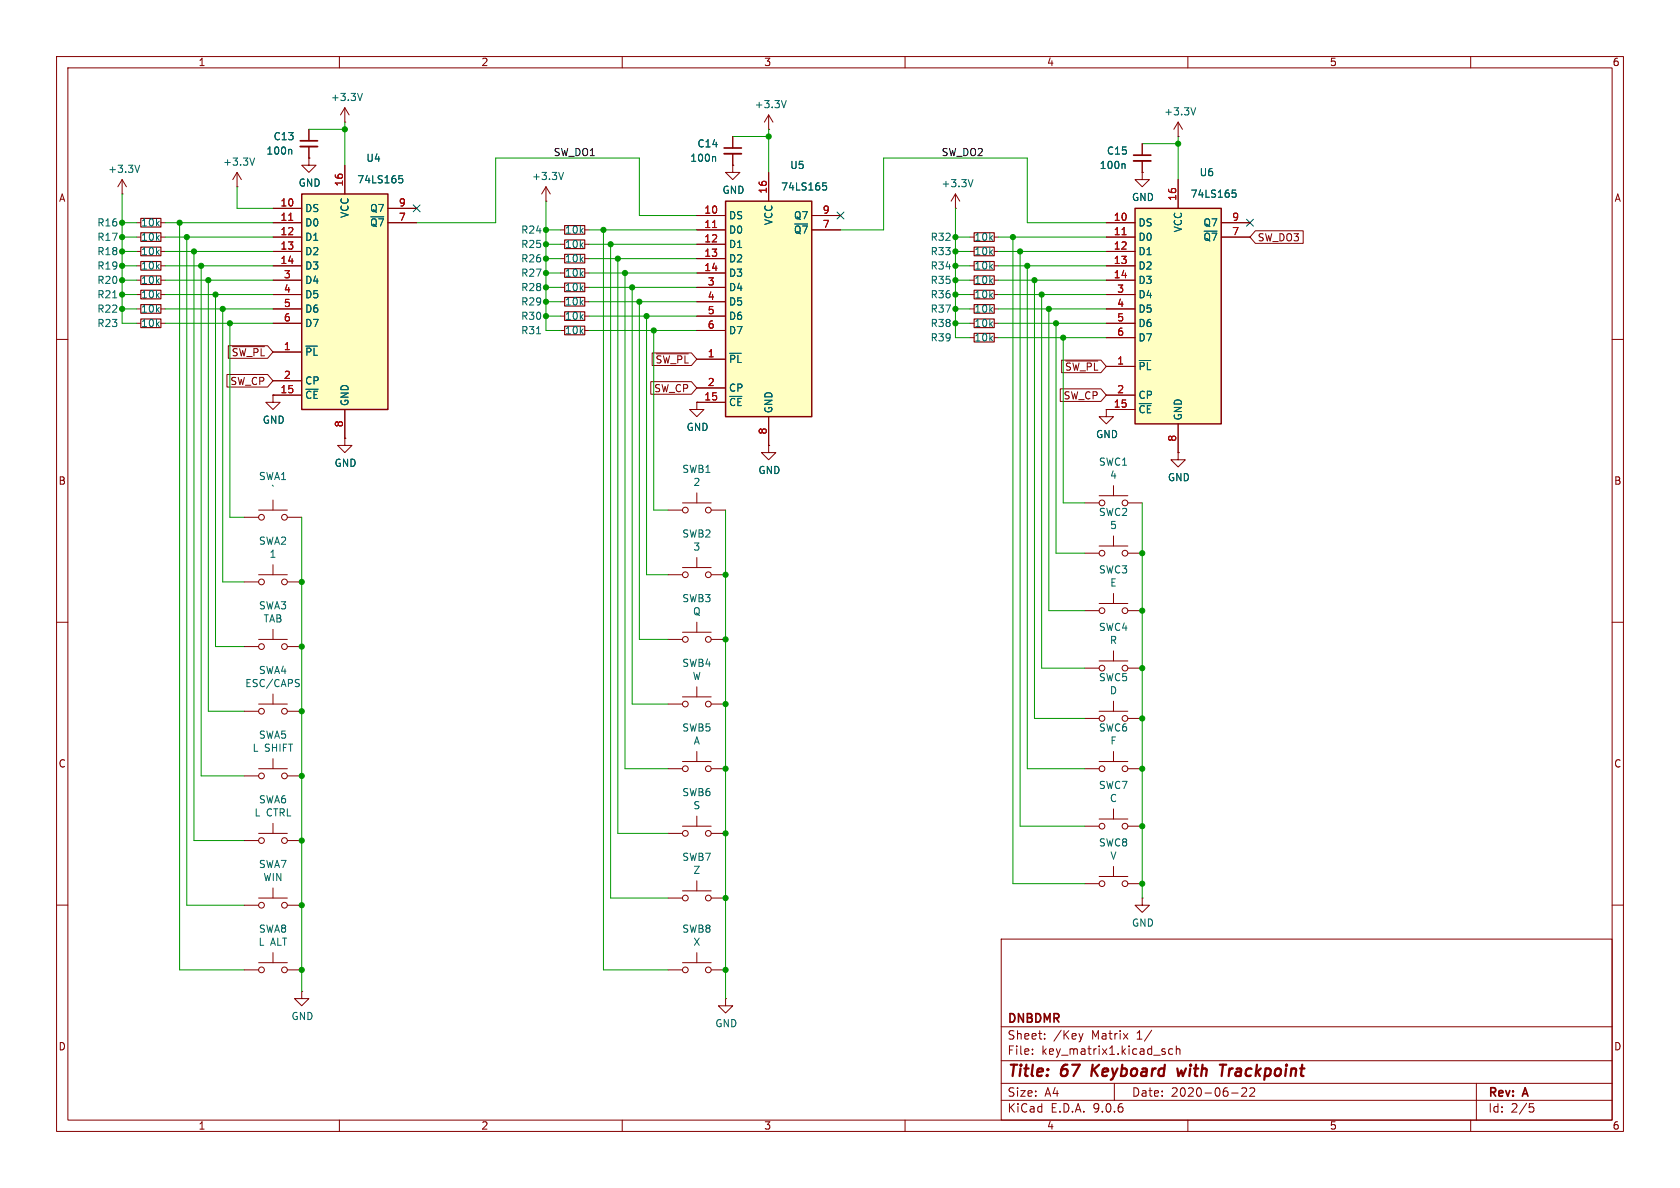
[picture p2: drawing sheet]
<svg xmlns="http://www.w3.org/2000/svg" width="297mm" height="210mm" viewBox="0 0 297 210" stroke-linecap="round" stroke-linejoin="round" font-family="sans-serif">
<g fill="none" stroke="#840000" stroke-width=".18">
<path d="M10 10h277v190h-277zM12 12h273v186h-273zM60 10v2M110 10v2M160 10v2M210 10v2M260 10v2M21.6 34.3h.1M21.6 31.8l-.8 1.2M21.6 31.8l.8 1.2M21.6 31.8v2.5M24.1 39.4h.8"/>
<path d="M28.4 39.4h.8M96.5 35.6h.1M96.5 33l-.7 1.3M96.5 33l.8 1.3M96.5 33v2.6M129.5 29.2v1.3h1.3l-1.3 1.3-1.2-1.3h1.2M129.5 29.2h.1M129.5 24.1v2.1M129.5 27.2v2M135.9 22.9h.1M135.9 20.3l-.8 1.3M135.9 20.3l.8 1.3"/>
<path d="M135.9 20.3v2.6M168.9 36.8h.1M168.9 34.3l-.8 1.3M168.9 34.3l.8 1.3M168.9 34.3v2.5M208.3 24.1h.1M208.3 21.6l-.8 1.3M208.3 21.6l.7 1.3M208.3 21.6v2.5M24.1 41.9h.8M24.1 57.2h.8M24.1 54.6h.8"/>
<path d="M24.1 52.1h.8M24.1 49.5h.8M24.1 44.5h.8M28.4 41.9h.8M28.4 57.2h.8M28.4 54.6h.8M28.4 52.1h.8M28.4 49.5h.8M28.4 44.5h.8M99.1 48.3h.7M99.1 53.3h.7M99.1 55.9h.7"/>
<path d="M99.1 50.8h.7M99.1 58.4h.7M103.4 48.3h.7M103.4 53.3h.7M103.4 55.9h.7M103.4 50.8h.7M103.4 58.4h.7M171.4 41.9h.8M171.4 57.2h.8M171.4 54.6h.8M171.4 52.1h.8M171.4 49.5h.8"/>
<path d="M171.4 44.5h.8M171.4 47h.8M171.4 59.7h.8M175.8 41.9h.7M175.8 57.2h.7M175.8 54.6h.7M175.8 52.1h.7M175.8 49.5h.7M175.8 44.5h.7M175.8 47h.7M175.8 59.7h.7M10 60h2"/>
<path d="M123.2 71.1v1.3h1.3l-1.3 1.3-1.3-1.3h1.3M123.2 71.1h.1M285 60h2M48.3 99.8v1.8M118.1 90.2h2.5M120.6 88.9h5.1M123.2 87.1v1.8M123.2 98.6v1.7M125.7 90.2h2.6M191.8 88.9h2.5M194.3 87.6h5.1M196.8 85.9v1.7"/>
<path d="M199.4 88.9h2.5M208.3 80v1.3h1.2l-1.2 1.3-1.3-1.3h1.3M208.3 80h.1M10 110h2M43.2 114.3h2.5M43.2 102.9h2.5M45.7 113h5.1M45.7 101.6h5.1M48.3 111.3v1.7M50.8 114.3h2.5M50.8 102.9h2.5M118.1 113h2.5"/>
<path d="M118.1 101.6h2.5M120.6 111.8h5.1M120.6 100.3h5.1M123.2 110v1.8M125.7 113h2.6M125.7 101.6h2.6M191.8 118.1h2.5M194.3 116.8h5.1M196.8 115.1v1.7M199.4 118.1h2.5M285 110h2M43.2 125.7h2.5"/>
<path d="M43.2 137.2h2.5M45.7 124.5h5.1M45.7 135.9h5.1M48.3 122.7v1.8M48.3 134.1v1.8M50.8 125.7h2.5M50.8 137.2h2.5M118.1 124.5h2.5M118.1 135.9h2.5M120.6 123.2h5.1M120.6 134.6h5.1M123.2 121.4v1.8"/>
<path d="M123.2 132.8v1.8M125.7 124.5h2.6M125.7 135.9h2.6M43.2 148.6h2.5M45.7 147.3h5.1M45.7 158.8h5.1M48.3 145.5v1.8M48.3 157v1.8M50.8 148.6h2.5M118.1 147.3h2.5M118.1 158.8h2.5M120.6 146.1h5.1"/>
<path d="M120.6 157.5h5.1M123.2 144.3v1.8M123.2 155.7v1.8M125.7 147.3h2.6M125.7 158.8h2.6M10 160h2M43.2 171.5h2.5M43.2 160h2.5M45.7 170.2h5.1M48.3 168.4v1.8M50.8 171.5h2.5M50.8 160h2.5"/>
<path d="M53.3 175.3v1.2h1.3l-1.3 1.3-1.2-1.3h1.2M53.3 175.3h.1M118.1 171.5h2.5M120.6 170.2h5.1M123.2 168.4v1.8M125.7 171.5h2.6M128.3 176.5v1.3h1.2l-1.2 1.3-1.3-1.3h1.3M128.3 176.5h.1M177 166h108v32h-108zM285 160h2M60 198v2M110 198v2"/>
<path d="M160 198v2M177 194.5h108M177 191.5h108M177 187.5h108M177 181.5h108M182.5 186.3v.1M182.5 185.5v.1M184.7 183.6v.1M184.7 182.8v.1M191.5 182.7l-.4 1M197 191.5v3M205.6 185.9l.4 .1v.2l-.2 .2h-.3"/>
<path d="M205.6 185.4l.4 .1M207.3 185.5l-.4-.1-.3 .3v.4l.1 .2h.6M208 185.5l.2-.1 .3 .1 .1 .9M208 184.9v1.5M210 198v2M217.7 193.2h1.2M220.3 192.4v.5l-.8 .9h.9M221.7 192.4v.5l-.8 .9h.9M260 198v2M261 191.5v6.5M270.4 195.1h.7M270.5 195.7h.4l.3 .3-.2 .5-.5 .1"/>
<circle cx="121.2" cy="90.2" r=".51"/>
<circle cx="125.2" cy="90.2" r=".51"/>
<circle cx="194.8" cy="88.9" r=".51"/>
<circle cx="198.9" cy="88.9" r=".51"/>
<circle cx="46.2" cy="114.3" r=".51"/>
<circle cx="46.2" cy="102.9" r=".51"/>
<circle cx="50.3" cy="114.3" r=".51"/>
<circle cx="50.3" cy="102.9" r=".51"/>
<circle cx="121.2" cy="113" r=".51"/>
<circle cx="121.2" cy="101.6" r=".51"/>
<circle cx="125.2" cy="101.6" r=".51"/>
<circle cx="125.2" cy="113" r=".51"/>
<circle cx="194.8" cy="118.1" r=".51"/>
<circle cx="198.9" cy="118.1" r=".51"/>
<circle cx="46.2" cy="125.7" r=".51"/>
<circle cx="46.2" cy="137.2" r=".51"/>
<circle cx="50.3" cy="125.7" r=".51"/>
<circle cx="50.3" cy="137.2" r=".51"/>
<circle cx="121.2" cy="124.5" r=".51"/>
<circle cx="121.2" cy="135.9" r=".51"/>
<circle cx="125.2" cy="124.5" r=".51"/>
<circle cx="125.2" cy="135.9" r=".51"/>
<circle cx="46.2" cy="148.6" r=".51"/>
<circle cx="50.3" cy="148.6" r=".51"/>
<circle cx="121.2" cy="158.8" r=".51"/>
<circle cx="121.2" cy="147.3" r=".51"/>
<circle cx="125.2" cy="147.3" r=".51"/>
<circle cx="125.2" cy="158.8" r=".51"/>
<circle cx="46.2" cy="160" r=".51"/>
<circle cx="46.2" cy="171.5" r=".51"/>
<circle cx="50.3" cy="160" r=".51"/>
<circle cx="50.3" cy="171.5" r=".51"/>
<circle cx="121.2" cy="171.5" r=".51"/>
<circle cx="125.2" cy="171.5" r=".51"/>
</g>
<path d="M193.2 188.2l-.3 2M194.3 188.2l-1.3 1.2M208.1 188.9l.2 1.3 .5-.9 .3 .9 .6-1.3M215.6 188.2h1.2M217.4 188.9l-.2 1.3M217.8 188.9l-.5 .4" fill="none" stroke="#840000" stroke-width=".4"/>
<g fill="none" stroke="#840000" stroke-width=".2">
<path d="M24.9 38.6h3.5v1.5h-3.5zM24.9 41.1h3.5v1.6h-3.5zM24.9 56.4h3.5v1.5h-3.5zM24.9 53.8h3.5v1.6h-3.5zM24.9 51.3h3.5v1.5h-3.5zM24.9 48.8h3.5v1.5h-3.5zM24.9 43.7h3.5v1.5h-3.5zM99.8 47.5h3.6v1.5h-3.6zM99.8 52.6h3.6v1.5h-3.6zM99.8 55.1h3.6v1.5h-3.6zM99.8 50h3.6v1.6h-3.6zM99.8 57.7h3.6v1.5h-3.6z"/>
<path d="M172.2 46.2h3.6v1.6h-3.6zM172.2 41.1h3.6v1.6h-3.6zM172.2 43.7h3.6v1.5h-3.6zM172.2 48.8h3.6v1.5h-3.6zM172.2 51.3h3.6v1.5h-3.6zM172.2 53.8h3.6v1.6h-3.6zM172.2 56.4h3.6v1.5h-3.6zM172.2 58.9h3.6v1.6h-3.6z"/>
</g>
<path d="M139 17.8l-.4 1.2M211.4 19l-.4 1.3M24.7 29.2l-.4 1.3M99.6 30.5l-.4 1.2M126.3 27.7l.2 .2v.6M172 31.7l-.4 1.3M19.9 52.6h.8M94.9 59h.7M52.7 120.8l.2 .2-.2 .4M52.7 120.1l.2 .1" fill="none" stroke="#006464" stroke-width=".18"/>
<path d="M128 26.2h3.1" fill="none" stroke="#840000" stroke-width=".3"/>
<path d="M128 27.2h3.1" fill="none" stroke="#840000" stroke-width=".33"/>
<path d="M128.3 35.6h15.2v38.1h-15.2z" fill="#ffffc2"/>
<path d="M128.3 35.6h15.2v38.1h-15.2z" fill="none" stroke="#840000" stroke-width=".25"/>
<g fill="none" stroke="#840000" stroke-width=".18">
<path d="M41.9 33h.1M41.9 30.5l-.8 1.3M41.9 30.5l.8 1.3M41.9 30.5v2.5M123.2 38.1h5.1M135.9 30.5v5.1M143.5 38.1h5.1M201.9 30.5v1.3h1.3l-1.3 1.2-1.2-1.2h1.2M201.9 30.5h.1M201.9 25.4v2M201.9 28.4v2.1M24.1 47h.8"/>
<path d="M28.4 47h.8M99.1 40.6h.7M103.4 40.6h.7M123.2 40.6h5.1M123.2 43.2h5.1M123.2 45.7h5.1M123.2 48.3h5.1M123.2 50.8h5.1M123.2 53.3h5.1M123.2 55.9h5.1M123.2 58.4h5.1M143.5 40.6h5.1"/>
<path d="M61 77.5v1.2h1.2l-1.2 1.3-1.3-1.3h1.3M61 77.5h.1M123.2 63.5h5.1M123.2 68.6h5.1M123.2 71.1h5.1M135.9 78.7v1.3h1.3l-1.3 1.3-1.3-1.3h1.3M135.9 78.7h.1M135.9 73.7v5M191.8 135.9h2.5M194.3 134.6h5.1M196.8 132.8v1.8M199.4 135.9h2.5"/>
<path d="M191.8 146.1h2.5M191.8 156.2h2.5M194.3 144.8h5.1M194.3 154.9h5.1M196.8 143v1.8M196.8 153.2v1.7M199.4 146.1h2.5M199.4 156.2h2.5M201.9 158.8v1.2h1.3l-1.3 1.3-1.2-1.3h1.2M201.9 158.8h.1"/>
<circle cx="194.8" cy="135.9" r=".51"/>
<circle cx="198.9" cy="135.9" r=".51"/>
<circle cx="194.8" cy="146.1" r=".51"/>
<circle cx="194.8" cy="156.2" r=".51"/>
<circle cx="198.9" cy="146.1" r=".51"/>
<circle cx="198.9" cy="156.2" r=".51"/>
</g>
<path d="M126 40.2h.7" fill="none" stroke="#a90000" stroke-width=".18"/>
<path d="M45 27.9l-.4 1.3M145.5 32.3h.6M145.6 32.8h.3l.2 .3v.4l-.5 .1M198.7 28.9l.2 .2v.7M129 62.5h2" fill="none" stroke="#006464" stroke-width=".18"/>
<path d="M99.8 39.9h3.6v1.5h-3.6zM24.9 46.2h3.5v1.6h-3.5z" fill="none" stroke="#840000" stroke-width=".2"/>
<path d="M200.4 27.4h3.1" fill="none" stroke="#840000" stroke-width=".3"/>
<path d="M200.4 28.4h3.1" fill="none" stroke="#840000" stroke-width=".33"/>
<path d="M53.3 34.3h15.3v38.1h-15.3z" fill="#ffffc2"/>
<path d="M53.3 34.3h15.3v38.1h-15.3z" fill="none" stroke="#840000" stroke-width=".25"/>
<g fill="none" stroke="#840000" stroke-width=".18">
<path d="M61 19.1v2.5M61 19.1l-.8 1.2M61 19.1l.7 1.2M48.3 36.8h5M48.3 39.4h5M54.6 27.9v1.3h1.3l-1.3 1.3-1.3-1.3h1.3M54.6 27.9h.1M54.6 22.9v2M54.6 25.9v2M61 21.6h.1M61 29.2v5.1M68.6 36.8h5.1"/>
<path d="M68.6 39.4h5.1M48.3 41.9h5M48.3 44.5h5M48.3 47h5M48.3 49.5h5M48.3 52.1h5M48.3 54.6h5M48.3 57.2h5M99.1 43.2h.7M99.1 45.7h.7M103.4 43.2h.7M103.4 45.7h.7"/>
<path d="M48.3 69.9v1.2h1.2l-1.2 1.3-1.3-1.3h1.3M48.3 69.9h.1M48.3 62.2h5M48.3 67.3h5M48.3 69.9h5M61 72.4v5.1M195.6 72.4v1.3h1.2l-1.2 1.2-1.3-1.2h1.3M195.6 72.4h.1M43.2 91.4h2.5M45.7 90.2h5.1M48.3 88.4v1.8M50.8 91.4h2.5"/>
<path d="M191.8 108h2.5M194.3 106.7h5.1M196.8 104.9v1.8M199.4 108h2.5M191.8 127h2.5M194.3 125.7h5.1M196.8 124v1.7M199.4 127h2.5"/>
<circle cx="46.2" cy="91.4" r=".51"/>
<circle cx="50.3" cy="91.4" r=".51"/>
<circle cx="194.8" cy="108" r=".51"/>
<circle cx="198.9" cy="108" r=".51"/>
<circle cx="194.8" cy="127" r=".51"/>
<circle cx="198.9" cy="127" r=".51"/>
</g>
<path d="M51 39h.8" fill="none" stroke="#a90000" stroke-width=".18"/>
<path d="M64.1 16.5l-.5 1.3M51.4 26.4l.2 .2v.6M70.5 31.1h.7M70.7 31.5h.3l.2 .3v.4l-.5 .1M54.1 61.2h2" fill="none" stroke="#006464" stroke-width=".18"/>
<path d="M53.1 24.9h3" fill="none" stroke="#840000" stroke-width=".3"/>
<path d="M53.1 25.9h3" fill="none" stroke="#840000" stroke-width=".33"/>
<path d="M99.8 42.4h3.6v1.5h-3.6zM99.8 45h3.6v1.5h-3.6z" fill="none" stroke="#840000" stroke-width=".2"/>
<path d="M200.7 36.8h15.2v38.1h-15.2z" fill="#ffffc2"/>
<path d="M200.7 36.8h15.2v38.1h-15.2z" fill="none" stroke="#840000" stroke-width=".25"/>
<g fill="none" stroke="#840000" stroke-width=".18">
<path d="M48.3 39.4h5M48.3 36.8h5M54.6 27.9h.1M54.6 22.9v2M54.6 25.9v2M61 29.2v5.1M68.6 39.4h5.1M68.6 36.8h5.1M123.2 38.1h5.1M129.5 29.2h.1M129.5 24.1v2.1M129.5 27.2v2"/>
<path d="M135.9 30.5v5.1M143.5 38.1h5.1M195.6 39.4h5.1M201.9 30.5h.1M201.9 25.4v2M201.9 28.4v2.1M208.3 31.8v5M215.9 39.4h5.1M48.3 41.9h5M48.3 44.5h5M48.3 47h5M48.3 49.5h5"/>
<path d="M48.3 52.1h5M48.3 54.6h5M48.3 57.2h5M123.2 40.6h5.1M123.2 43.2h5.1M123.2 45.7h5.1M123.2 48.3h5.1M123.2 50.8h5.1M123.2 53.3h5.1M123.2 55.9h5.1M123.2 58.4h5.1M143.5 40.6h5.1"/>
<path d="M195.6 41.9h5.1M195.6 44.5h5.1M195.6 47h5.1M195.6 49.5h5.1M195.6 52.1h5.1M195.6 54.6h5.1M195.6 57.2h5.1M195.6 59.7h5.1M215.9 41.9h5.1M221.9 40.8h8.5v2.2h-8.5l-.9-1.1zM40.1 66.2h7.2l1 1.1-1 1.1h-7.2zM40.4 61.1h6.9l1 1.1-1 1.1h-6.9z"/>
<path d="M41.1 61.3h5.7M48.3 69.9h.1M48.3 69.9h5M48.3 62.2h5M48.3 67.3h5M61 77.5h.1M61 72.4v5.1M115.1 67.5h7.1l1 1.1-1 1.1h-7.1zM115.3 62.4h6.9l1 1.1-1 1.1h-6.9zM116 62.5h5.7M123.2 71.1h.1M123.2 63.5h5.1"/>
<path d="M123.2 68.6h5.1M123.2 71.1h5.1M135.9 78.7h.1M135.9 73.7v5M187.4 68.7h7.2l1 1.2-1 1.1h-7.2zM187.7 63.7h6.9l1 1.1-1 1.1h-6.9zM188.4 63.8h5.7M195.6 72.4h.1M195.6 64.8h5.1M195.6 69.9h5.1M195.6 72.4h5.1M208.3 74.9v5.1"/>
<path d="M191.8 97.8h2.5M194.3 96.5h5.1M196.8 94.7v1.8M199.4 97.8h2.5M208.3 80h.1"/>
<circle cx="194.8" cy="97.8" r=".51"/>
<circle cx="198.9" cy="97.8" r=".51"/>
</g>
<path d="M51 39h.8M126 40.2h.7M198.4 41.5h.7" fill="none" stroke="#a90000" stroke-width=".18"/>
<path d="M51.4 26.4l.2 .2v.6M70.5 31.1h.7M70.7 31.5h.3l.2 .3v.4l-.5 .1M126.3 27.7l.2 .2v.6M145.5 32.3h.6M145.6 32.8h.3l.2 .3v.4l-.5 .1M198.7 28.9l.2 .2v.7M217.9 33.6h.6M218 34.1h.3l.2 .2v.4l-.5 .2M54.1 61.2h2M129 62.5h2M201.4 63.7h2" fill="none" stroke="#006464" stroke-width=".18"/>
<g fill="none" stroke="#009600" stroke-width=".18">
<path d="M21.6 39.4h2.5M21.6 34.3v22.9h2.5M29.2 39.4h19.1M31.7 39.4v132.1h11.5M41.9 33v3.8h6.4M54.6 22.9h6.4M61 21.6v7.6M96.5 35.6v22.8h2.6M123.2 38.1h-10.2v-10.2h-25.4v11.5h-13.9M129.5 24.1h6.4M135.9 22.9v7.6M168.9 36.8v22.9h2.5"/>
<path d="M195.6 39.4h-14v-11.5h-25.4v12.7h-7.6M201.9 25.4h6.4M208.3 24.1v7.7M21.6 41.9h2.5M21.6 49.5h2.5M21.6 44.5h2.5M21.6 47h2.5M21.6 52.1h2.5M21.6 54.6h2.5M29.2 41.9h19.1M29.2 49.5h19.1M29.2 44.5h19.1"/>
<path d="M29.2 47h19.1M29.2 52.1h19.1M29.2 57.2h19.1M29.2 54.6h19.1M33 41.9v118.1h10.2M34.3 44.5v104.1h8.9M35.6 47v90.2h7.6M36.8 49.5v76.2h6.4M38.1 52.1v62.2h5.1M39.4 54.6v48.3h3.8M40.6 57.2v34.2h2.6M96.5 53.3h2.6"/>
<path d="M96.5 40.6h2.6M96.5 45.7h2.6M96.5 50.8h2.6M96.5 43.2h2.6M96.5 48.3h2.6M96.5 55.9h2.6M104.1 53.3h19.1M104.1 40.6h19.1M104.1 45.7h19.1M104.1 50.8h19.1M104.1 43.2h19.1M104.1 48.3h19.1"/>
<path d="M104.1 55.9h19.1M104.1 58.4h19.1M106.7 40.6v130.9h11.4M107.9 43.2v115.6h10.2M109.2 45.7v101.6h8.9M110.5 48.3v87.6h7.6M111.8 50.8v73.7h6.3M113 53.3v59.7h5.1M114.3 55.9v45.7h3.8M115.6 58.4v31.8h2.5M168.9 41.9h2.5M168.9 49.5h2.5"/>
<path d="M168.9 44.5h2.5M168.9 47h2.5M168.9 52.1h2.5M168.9 57.2h2.5M168.9 54.6h2.5M176.5 41.9h19.1M176.5 49.5h19.1M176.5 44.5h19.1M176.5 59.7h19.1M176.5 47h19.1M176.5 52.1h19.1M176.5 57.2h19.1"/>
<path d="M176.5 54.6h19.1M179.1 41.9v114.3h12.7M180.3 44.5v101.6h11.5M181.6 47v88.9h10.2M182.9 49.5v77.5h8.9M184.1 52.1v66h7.7M185.4 54.6v53.4h6.4M186.7 57.2v40.6h5.1M188 59.7v29.2h3.8M53.3 91.4v83.9M128.3 90.2v86.3M201.9 88.9v69.9"/>
</g>
<path d="M73.1 36.2l1.2 1.2M74.3 36.2l-1.2 1.2M148 37.5l1.2 1.2M149.2 37.5l-1.2 1.2M220.4 38.8l1.2 1.2M221.6 38.8l-1.2 1.2" fill="none" stroke="#000084" stroke-width=".18"/>
<g fill="#009600" stroke="#009600" stroke-width=".18">
<circle cx="53.3" cy="125.7" r=".46"/>
<circle cx="33" cy="41.9" r=".46"/>
<circle cx="35.6" cy="47" r=".46"/>
<circle cx="34.3" cy="44.5" r=".46"/>
<circle cx="39.4" cy="54.6" r=".46"/>
<circle cx="38.1" cy="52.1" r=".46"/>
<circle cx="40.6" cy="57.2" r=".46"/>
<circle cx="36.8" cy="49.5" r=".46"/>
<circle cx="61" cy="22.9" r=".46"/>
<circle cx="113" cy="53.3" r=".46"/>
<circle cx="111.8" cy="50.8" r=".46"/>
<circle cx="115.6" cy="58.4" r=".46"/>
<circle cx="96.5" cy="53.3" r=".46"/>
<circle cx="96.5" cy="50.8" r=".46"/>
<circle cx="96.5" cy="45.7" r=".46"/>
<circle cx="96.5" cy="48.3" r=".46"/>
<circle cx="96.5" cy="55.9" r=".46"/>
<circle cx="53.3" cy="102.9" r=".46"/>
<circle cx="53.3" cy="148.6" r=".46"/>
<circle cx="53.3" cy="137.2" r=".46"/>
<circle cx="53.3" cy="171.5" r=".46"/>
<circle cx="53.3" cy="160" r=".46"/>
<circle cx="53.3" cy="114.3" r=".46"/>
<circle cx="128.3" cy="171.5" r=".46"/>
<circle cx="128.3" cy="158.8" r=".46"/>
<circle cx="128.3" cy="147.3" r=".46"/>
<circle cx="21.6" cy="52.1" r=".46"/>
<circle cx="31.7" cy="39.4" r=".46"/>
<circle cx="21.6" cy="54.6" r=".46"/>
<circle cx="21.6" cy="47" r=".46"/>
<circle cx="21.6" cy="44.5" r=".46"/>
<circle cx="21.6" cy="41.9" r=".46"/>
<circle cx="21.6" cy="39.4" r=".46"/>
<circle cx="21.6" cy="49.5" r=".46"/>
<circle cx="114.3" cy="55.9" r=".46"/>
<circle cx="128.3" cy="101.6" r=".46"/>
<circle cx="128.3" cy="124.5" r=".46"/>
<circle cx="128.3" cy="135.9" r=".46"/>
<circle cx="128.3" cy="113" r=".46"/>
<circle cx="168.9" cy="52.1" r=".46"/>
<circle cx="168.9" cy="49.5" r=".46"/>
<circle cx="168.9" cy="57.2" r=".46"/>
<circle cx="168.9" cy="54.6" r=".46"/>
<circle cx="168.9" cy="41.9" r=".46"/>
<circle cx="168.9" cy="47" r=".46"/>
<circle cx="168.9" cy="44.5" r=".46"/>
<circle cx="109.2" cy="45.7" r=".46"/>
<circle cx="106.7" cy="40.6" r=".46"/>
<circle cx="107.9" cy="43.2" r=".46"/>
<circle cx="96.5" cy="43.2" r=".46"/>
<circle cx="96.5" cy="40.6" r=".46"/>
<circle cx="110.5" cy="48.3" r=".46"/>
<circle cx="135.9" cy="24.1" r=".46"/>
<circle cx="201.9" cy="108" r=".46"/>
<circle cx="201.9" cy="97.8" r=".46"/>
<circle cx="201.9" cy="118.1" r=".46"/>
<circle cx="201.9" cy="127" r=".46"/>
<circle cx="201.9" cy="135.9" r=".46"/>
<circle cx="201.9" cy="146.1" r=".46"/>
<circle cx="201.9" cy="156.2" r=".46"/>
<circle cx="181.6" cy="47" r=".46"/>
<circle cx="179.1" cy="41.9" r=".46"/>
<circle cx="180.3" cy="44.5" r=".46"/>
<circle cx="182.9" cy="49.5" r=".46"/>
<circle cx="184.1" cy="52.1" r=".46"/>
<circle cx="186.7" cy="57.2" r=".46"/>
<circle cx="185.4" cy="54.6" r=".46"/>
<circle cx="188" cy="59.7" r=".46"/>
<circle cx="208.3" cy="25.4" r=".46"/>
</g>
<g font-size="2.8" fill="#840000">
<text x="178" y="190.9">Title:</text>
<text x="187.7" y="190.9">67</text>
<text x="193.8" y="190.9">Keyboard</text>
<text x="209.8" y="190.9">with</text>
<text x="218.2" y="190.9">Trackpoint</text>
</g>
<g font-size="2.1" fill="#840000">
<text x="178" y="184">Sheet:</text>
<text x="178" y="181.2">DNBDMR</text>
<text x="186.2" y="184">/Key</text>
<text x="193" y="184">Matrix</text>
<text x="201.1" y="184">1/</text>
<text x="178" y="186.7">File:</text>
<text x="184.1" y="186.7">key_matrix1.kicad_sch</text>
<text x="178" y="196.9">KiCad</text>
<text x="178" y="194.1">Size:</text>
<text x="184.7" y="194.1">A4</text>
<text x="185.7" y="196.9">E.D.A.</text>
<text x="193.3" y="196.9">9.0.6</text>
<text x="200" y="194.1">Date:</text>
<text x="207" y="194.1">2020-06-22</text>
<text x="263" y="194.3">Rev:</text>
<text x="263" y="196.9">Id:</text>
<text x="267.1" y="196.9">2/5</text>
<text x="269.4" y="194.3">A</text>
</g>
<g font-size="1.8" fill="#840000">
<text x="35" y="11.9">1</text>
<text x="85" y="11.9">2</text>
<text x="135" y="11.9">3</text>
<text x="185" y="11.9">4</text>
<text x="235" y="11.9">5</text>
<text x="285" y="11.9">6</text>
<text x="10.3" y="35.9">A</text>
<text x="285.3" y="35.9">A</text>
<text x="222.2" y="42.9">SW_DO3</text>
<text x="40.9" y="63.2">~{SW_PL}</text>
<text x="115.8" y="64.5">~{SW_PL}</text>
<text x="188.2" y="65.7">~{SW_PL}</text>
<text x="40.6" y="68.3">SW_CP</text>
<text x="115.5" y="69.5">SW_CP</text>
<text x="187.9" y="70.8">SW_CP</text>
<text x="10.3" y="85.9">B</text>
<text x="285.3" y="85.9">B</text>
<text x="10.3" y="135.9">C</text>
<text x="285.3" y="135.9">C</text>
<text x="10.3" y="185.9">D</text>
<text x="285.3" y="185.9">D</text>
<text x="35" y="199.9">1</text>
<text x="85" y="199.9">2</text>
<text x="135" y="199.9">3</text>
<text x="185" y="199.9">4</text>
<text x="235" y="199.9">5</text>
<text x="285" y="199.9">6</text>
</g>
<g font-size="1.8" fill="#006464">
<text x="58.4" y="18.1">+3.3V</text>
<text x="133.3" y="19.3">+3.3V</text>
<text x="205.7" y="20.6">+3.3V</text>
<text x="39.3" y="29.5">+3.3V</text>
<text x="47" y="27.5">100n</text>
<text x="48.3" y="25">C13</text>
<text x="64.7" y="28.8">U4</text>
<text x="121.9" y="28.8">100n</text>
<text x="123.2" y="26.3">C14</text>
<text x="195.6" y="27.5">C15</text>
<text x="19" y="30.8">+3.3V</text>
<text x="52.7" y="33.2">GND</text>
<text x="63.1" y="32.6">74LS165</text>
<text x="94" y="32">+3.3V</text>
<text x="127.6" y="34.5">GND</text>
<text x="138" y="33.9">74LS165</text>
<text x="139.6" y="30.1">U5</text>
<text x="166.3" y="33.3">+3.3V</text>
<text x="194.3" y="30.1">100n</text>
<text x="200" y="35.7">GND</text>
<text x="210.4" y="35.2">74LS165</text>
<text x="212" y="31.3">U6</text>
<text x="17.1" y="40.2">R16</text>
<text x="24.8" y="40.2">10k</text>
<text x="53.8" y="37.7">DS</text>
<text x="53.8" y="40.2">D0</text>
<text x="61.8" y="38.6" transform="rotate(-90 61.8 38.6)">VCC</text>
<text x="65.3" y="37.7">Q7</text>
<text x="65.3" y="40.2">~{Q7}</text>
<text x="92" y="41.5">R24</text>
<text x="99.8" y="41.5">10k</text>
<text x="128.8" y="39">DS</text>
<text x="128.8" y="41.5">D0</text>
<text x="136.8" y="39.9" transform="rotate(-90 136.8 39.9)">VCC</text>
<text x="140.3" y="39">Q7</text>
<text x="140.3" y="41.5">~{Q7}</text>
<text x="201.2" y="40.2">DS</text>
<text x="209.1" y="41.2" transform="rotate(-90 209.1 41.2)">VCC</text>
<text x="212.6" y="40.2">Q7</text>
<text x="17.1" y="42.8">R17</text>
<text x="17.1" y="45.3">R18</text>
<text x="17.1" y="47.9">R19</text>
<text x="24.8" y="42.8">10k</text>
<text x="24.8" y="45.3">10k</text>
<text x="24.8" y="47.9">10k</text>
<text x="53.8" y="42.8">D1</text>
<text x="53.8" y="45.3">D2</text>
<text x="53.8" y="47.9">D3</text>
<text x="92" y="44">R25</text>
<text x="92" y="46.6">R26</text>
<text x="99.8" y="44">10k</text>
<text x="99.8" y="46.6">10k</text>
<text x="128.8" y="44">D1</text>
<text x="128.8" y="46.6">D2</text>
<text x="164.4" y="47.9">R34</text>
<text x="164.4" y="42.8">R32</text>
<text x="164.4" y="45.3">R33</text>
<text x="172.2" y="47.9">10k</text>
<text x="172.2" y="42.8">10k</text>
<text x="172.2" y="45.3">10k</text>
<text x="201.2" y="42.8">D0</text>
<text x="201.2" y="45.3">D1</text>
<text x="201.2" y="47.9">D2</text>
<text x="212.6" y="42.8">~{Q7}</text>
<text x="17.1" y="52.9">R21</text>
<text x="17.1" y="50.4">R20</text>
<text x="24.8" y="52.9">10k</text>
<text x="24.8" y="50.4">10k</text>
<text x="53.8" y="50.4">D4</text>
<text x="53.8" y="52.9">D5</text>
<text x="92" y="49.1">R27</text>
<text x="92" y="51.7">R28</text>
<text x="99.8" y="49.1">10k</text>
<text x="99.8" y="51.7">10k</text>
<text x="128.8" y="49.1">D3</text>
<text x="128.8" y="51.7">D4</text>
<text x="164.4" y="50.4">R35</text>
<text x="164.4" y="52.9">R36</text>
<text x="172.2" y="50.4">10k</text>
<text x="172.2" y="52.9">10k</text>
<text x="201.2" y="50.4">D3</text>
<text x="201.2" y="52.9">D4</text>
<text x="17.1" y="58">R23</text>
<text x="17.1" y="55.5">R22</text>
<text x="24.8" y="58">10k</text>
<text x="24.8" y="55.5">10k</text>
<text x="53.8" y="55.5">D6</text>
<text x="53.8" y="58">D7</text>
<text x="92" y="54.2">R29</text>
<text x="92" y="56.7">R30</text>
<text x="92" y="59.3">R31</text>
<text x="99.8" y="54.2">10k</text>
<text x="99.8" y="56.7">10k</text>
<text x="99.8" y="59.3">10k</text>
<text x="128.8" y="54.2">D5</text>
<text x="128.8" y="56.7">D6</text>
<text x="128.8" y="59.3">D7</text>
<text x="164.4" y="55.5">R37</text>
<text x="164.4" y="58">R38</text>
<text x="172.2" y="55.5">10k</text>
<text x="172.2" y="58">10k</text>
<text x="201.2" y="55.5">D5</text>
<text x="201.2" y="58">D6</text>
<text x="53.8" y="63.1">~{PL}</text>
<text x="128.8" y="64.4">~{PL}</text>
<text x="164.4" y="60.6">R39</text>
<text x="172.2" y="60.6">10k</text>
<text x="201.2" y="60.6">D7</text>
<text x="201.2" y="65.6">~{PL}</text>
<text x="53.8" y="68.2">CP</text>
<text x="53.8" y="70.7">~{CE}</text>
<text x="61.8" y="71.9" transform="rotate(-90 61.8 71.9)">GND</text>
<text x="128.8" y="69.4">CP</text>
<text x="128.8" y="72">~{CE}</text>
<text x="201.2" y="70.7">CP</text>
<text x="46.4" y="75.1">GND</text>
<text x="121.3" y="76.4">GND</text>
<text x="136.8" y="73.2" transform="rotate(-90 136.8 73.2)">GND</text>
<text x="193.7" y="77.6">GND</text>
<text x="201.2" y="73.3">~{CE}</text>
<text x="209.1" y="74.4" transform="rotate(-90 209.1 74.4)">GND</text>
<text x="59.1" y="82.7">GND</text>
<text x="120.5" y="83.8">SWB1</text>
<text x="134" y="84">GND</text>
<text x="194.2" y="82.5">SWC1</text>
<text x="45.7" y="85.1">SWA1</text>
<text x="47.9" y="87.4">`</text>
<text x="122.5" y="86.1">2</text>
<text x="196.1" y="84.8">4</text>
<text x="206.4" y="85.3">GND</text>
<text x="120.5" y="95.2">SWB2</text>
<text x="194.2" y="91.4">SWC2</text>
<text x="196.1" y="93.7">5</text>
<text x="45.7" y="96.5">SWA2</text>
<text x="47.6" y="98.8">1</text>
<text x="122.5" y="97.5">3</text>
<text x="194.2" y="101.6">SWC3</text>
<text x="45.7" y="107.9">SWA3</text>
<text x="120.5" y="106.7">SWB3</text>
<text x="196.2" y="103.9">E</text>
<text x="46.5" y="110.2">TAB</text>
<text x="122.4" y="109">Q</text>
<text x="194.2" y="111.7">SWC4</text>
<text x="45.7" y="119.4">SWA4</text>
<text x="120.5" y="118.1">SWB4</text>
<text x="196.1" y="114">R</text>
<text x="43.3" y="121.7">ESC/CAPS</text>
<text x="122.4" y="120.4">W</text>
<text x="194.2" y="120.6">SWC5</text>
<text x="196.1" y="122.9">D</text>
<text x="45.7" y="130.8">SWA5</text>
<text x="120.5" y="129.5">SWB5</text>
<text x="122.5" y="131.8">A</text>
<text x="194.2" y="129.5">SWC6</text>
<text x="196.2" y="131.8">F</text>
<text x="44.6" y="133.1">L SHIFT</text>
<text x="45.7" y="142.2">SWA6</text>
<text x="120.5" y="140.9">SWB6</text>
<text x="122.5" y="143.3">S</text>
<text x="194.2" y="139.7">SWC7</text>
<text x="196.1" y="142">C</text>
<text x="44.9" y="144.5">L CTRL</text>
<text x="194.2" y="149.8">SWC8</text>
<text x="45.7" y="153.6">SWA7</text>
<text x="46.5" y="156">WIN</text>
<text x="120.5" y="152.4">SWB7</text>
<text x="122.5" y="154.7">Z</text>
<text x="196.2" y="152.1">V</text>
<text x="45.6" y="167.4">L ALT</text>
<text x="45.7" y="165.1">SWA8</text>
<text x="120.5" y="165.1">SWB8</text>
<text x="122.5" y="167.4">X</text>
<text x="200" y="164">GND</text>
<text x="51.4" y="180.5">GND</text>
<text x="126.4" y="181.8">GND</text>
</g>
<g font-size="1.8" fill="#0f0f0f">
<text x="97.8" y="27.7">SW_DO1</text>
<text x="166.4" y="27.7">SW_DO2</text>
</g>
<g font-size="1.8" fill="#a90000">
<text x="60.7" y="33.1" transform="rotate(-90 60.7 33.1)">16</text>
<text x="135.6" y="34.3" transform="rotate(-90 135.6 34.3)">16</text>
<text x="208" y="35.6" transform="rotate(-90 208 35.6)">16</text>
<text x="49.5" y="36.6">10</text>
<text x="49.5" y="39.1">11</text>
<text x="49.5" y="41.7">12</text>
<text x="70.4" y="36.6">9</text>
<text x="70.4" y="39.1">7</text>
<text x="124.4" y="37.8">10</text>
<text x="124.4" y="40.4">11</text>
<text x="145.3" y="37.8">9</text>
<text x="145.3" y="40.4">7</text>
<text x="196.8" y="39.1">10</text>
<text x="196.8" y="41.7">11</text>
<text x="217.7" y="39.1">9</text>
<text x="217.7" y="41.7">7</text>
<text x="49.5" y="44.2">13</text>
<text x="49.5" y="46.7">14</text>
<text x="124.4" y="42.9">12</text>
<text x="124.4" y="45.5">13</text>
<text x="196.8" y="44.2">12</text>
<text x="196.8" y="46.7">13</text>
<text x="50.1" y="49.3">3</text>
<text x="50.1" y="51.8">4</text>
<text x="124.4" y="48">14</text>
<text x="125" y="50.5">3</text>
<text x="125" y="53.1">4</text>
<text x="196.8" y="49.3">14</text>
<text x="197.4" y="51.8">3</text>
<text x="50.1" y="54.4">5</text>
<text x="50.1" y="56.9">6</text>
<text x="125" y="55.6">5</text>
<text x="125" y="58.2">6</text>
<text x="197.4" y="54.4">4</text>
<text x="197.4" y="56.9">5</text>
<text x="197.4" y="59.4">6</text>
<text x="50.1" y="62">1</text>
<text x="125" y="63.2">1</text>
<text x="197.4" y="64.5">1</text>
<text x="49.5" y="69.6">15</text>
<text x="50.1" y="67.1">2</text>
<text x="124.4" y="70.9">15</text>
<text x="125" y="68.3">2</text>
<text x="197.4" y="69.6">2</text>
<text x="60.7" y="75.6" transform="rotate(-90 60.7 75.6)">8</text>
<text x="135.6" y="76.9" transform="rotate(-90 135.6 76.9)">8</text>
<text x="196.8" y="72.1">15</text>
<text x="208" y="78.2" transform="rotate(-90 208 78.2)">8</text>
</g>
</svg>
